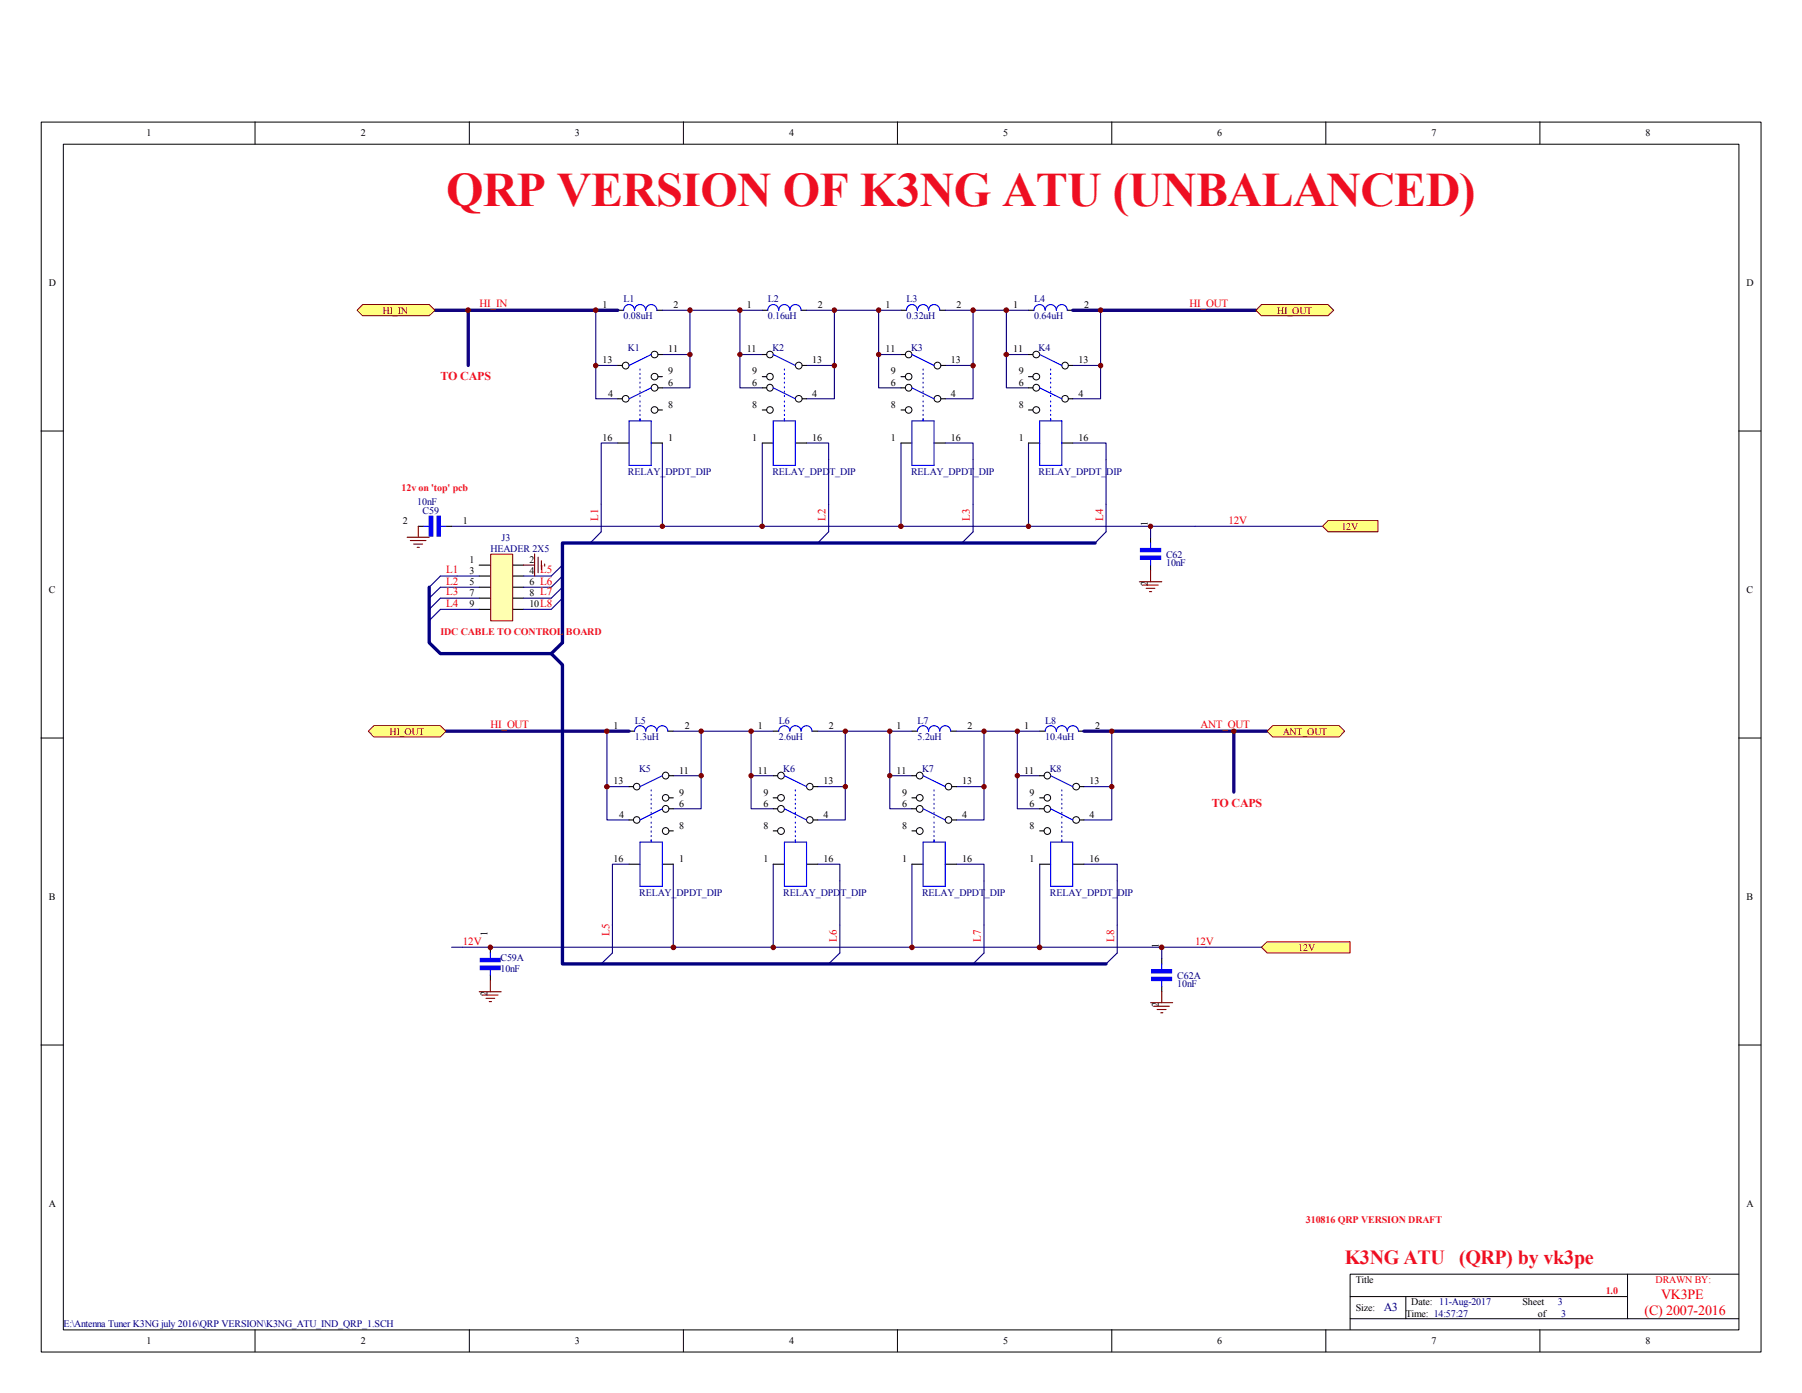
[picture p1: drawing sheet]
<svg xmlns="http://www.w3.org/2000/svg" width="279mm" height="216mm" viewBox="0 0 279 216" stroke-linecap="round" stroke-linejoin="round" font-family="sans-serif">
<g fill="none" stroke="#000" stroke-width=".16">
<path d="M6.4 18.9h266.6v190.6h-266.6zM39.5 18.9v3.4M72.8 18.9v3.4M106 18.9v3.4M139.1 18.9v3.4M172.4 18.9v3.4M205.6 18.9v3.4M238.8 18.9v3.4M9.8 22.4h259.8v183.7h-259.8zM6.3 66.8h3.5M269.6 66.8h3.4M6.3 114.4h3.5"/>
<path d="M269.6 114.4h3.4M6.3 162h3.5M269.6 162h3.4M252.3 197.5v6.9M269.6 197.5h-60.3v8.6M39.5 206.1v3.4M72.8 206.1v3.4M106 206.1v3.4M139.1 206.1v3.4M172.4 206.1v3.4M205.6 206.1v3.4M209.3 201h43"/>
<path d="M209.3 204.4h60.3M218 201v3.4M238.8 206.1v3.4"/>
</g>
<g fill="none" stroke="#000" stroke-width=".17">
<path d="M95.8 48.1h.9M101.8 48.1h.9M118.2 48.1h.8M124.2 48.1h.9M139.7 48.1h.8M145.7 48.1h.9M159.5 48.1h.8M165.5 48.1h.8M74.3 87.6h1.7M74.3 89.3h1.7M74.3 91h1.7M74.3 92.7h1.7"/>
<path d="M74.3 94.4h1.7M79.5 87.6h1.7M79.5 89.3h1.7M79.5 91h1.7M79.5 92.7h1.7M79.5 94.4h1.7"/>
</g>
<path d="M96.7 48.1a.85 .85 0 0 1 .8-.9 .85 .85 0 0 1 .9 .9 .87 .87 0 0 1 .9-.9 .87 .87 0 0 1 .8 .9 .87 .87 0 0 1 .9-.9 .87 .87 0 0 1 .9 .9M119 48.1a.85 .85 0 0 1 .9-.9 .85 .85 0 0 1 .8 .9 .87 .87 0 0 1 .9-.9 .87 .87 0 0 1 .9 .9 .87 .87 0 0 1 .8-.9 .87 .87 0 0 1 .9 .9M140.5 48.1a.85 .85 0 0 1 .9-.9 .85 .85 0 0 1 .8 .9 .87 .87 0 0 1 .9-.9 .87 .87 0 0 1 .9 .9 .87 .87 0 0 1 .8-.9 .87 .87 0 0 1 .9 .9M160.3 48.1a.87 .87 0 0 1 .9-.9 .87 .87 0 0 1 .9 .9 .87 .87 0 0 1 .8-.9 .87 .87 0 0 1 .9 .9 .85 .85 0 0 1 .8-.9 .85 .85 0 0 1 .9 .9" fill="none" stroke="#00f" stroke-width=".17"/>
<path d="M92.4 48.1v13.7h3.4M102.7 48.1h15.5M107 48.1v6.8h-4.3M95.8 68.7h-2.6v9.4M102.7 68.7v12.9M118.2 68.7v12.9M125.1 68.7h3.4v2.5M139.7 68.7v12.9M146.6 68.7h4.3v2.5M159.5 68.7v12.9M166.3 68.7h5.2v2.5M70 81.6h115.3" fill="none" stroke="#11037f" stroke-width=".17"/>
<path d="M67.4 48.1h28.4" fill="none" stroke="#11037f" stroke-width=".52"/>
<path d="M76.1 85.9h3.4v10.3h-3.4z" fill="#ffffb0"/>
<path d="M76.1 85.9h3.4v10.3h-3.4z" fill="none" stroke="#800000" stroke-width=".16"/>
<path d="M169.8 84.2h-82.6v15.4l-1.7 1.7h-17.2l-1.8-1.7v-8.6" fill="none" stroke="#000080" stroke-width=".52"/>
<path d="M68.3 89.3l-1.8 1.7M68.3 91l-1.8 1.7M68.3 92.7l-1.8 1.7M68.3 94.4l-1.8 1.8M87.2 87.6l-1.7 1.7M87.2 89.3l-1.7 1.7M87.2 91l-1.7 1.7M87.2 92.7l-1.7 1.7M93.2 82.4l-1.7 1.8M128.5 82.4l-1.7 1.8M150.9 82.4l-1.8 1.8M171.5 82.4l-1.7 1.8" fill="none" stroke="#000080" stroke-width=".17"/>
<g fill="none" stroke="#11037f" stroke-width=".17">
<path d="M114.7 48.1v12h3.5M125.1 48.1h14.6M129.4 48.1v8.5h-4.3M136.2 48.1v12h3.5M146.6 48.1h12.9M150.9 48.1v8.5h-4.3M156 48.1v12h3.5M170.6 48.1v8.5h-4.3M68.3 89.3h6M68.3 91h6M68.3 92.7h6M68.3 94.4h6"/>
<path d="M81.2 89.3h4.3M81.2 91h4.3M81.2 92.7h4.3M81.2 94.4h4.3"/>
</g>
<path d="M81.2 87.6h1.7M82.9 85.9v3.4M83.4 86.4v2.4M83.9 86.9v1.4M84.5 87.4v.4" fill="none" stroke="#800000" stroke-width=".17"/>
<path d="M166.3 48.1h28.4" fill="none" stroke="#11037f" stroke-width=".52"/>
<path d="M56.2 47.2h10.3l.9 .9-.9 .8h-10.3l-.8-.8z" fill-rule="evenodd" fill="#ffff80"/>
<path d="M56.2 47.2h10.3l.9 .9-.9 .8h-10.3l-.8-.8z" fill="none" stroke="#800000" stroke-width=".16"/>
<path d="M195.6 47.2h10.3l.9 .9-.9 .8h-10.3l-.9-.8z" fill-rule="evenodd" fill="#ffff80"/>
<path d="M195.6 47.2h10.3l.9 .9-.9 .8h-10.3l-.9-.8z" fill="none" stroke="#800000" stroke-width=".16"/>
<path d="M93.2 78.1v4.3M128.5 71.2v11.2M150.9 71.2v11.2M171.5 71.2v11.2" fill="none" stroke="#11037f" stroke-width=".17"/>
<path d="M178.4 83.3v.9M178.4 87.6v.8" fill="none" stroke="#000" stroke-width=".17"/>
<path d="M178.4 84.2v1.1M178.4 86.4v1.2" fill="none" stroke="#00f" stroke-width=".17"/>
<path d="M176.8 85h3.2v.5h-3.2z" fill-rule="evenodd" fill="#00f"/>
<path d="M176.8 85h3.2v.5h-3.2z" fill="none" stroke="#00f" stroke-width=".17"/>
<path d="M176.8 86.2h3.2v.5h-3.2z" fill-rule="evenodd" fill="#00f"/>
<path d="M65.7 81.6h1.2M67.9 81.6h1.2M176.8 86.2h3.2v.5h-3.2z" fill="none" stroke="#00f" stroke-width=".17"/>
<path d="M176.7 90.2h3.4M177.2 90.7h2.4M177.7 91.2h1.4M178.2 91.7h.4M178.4 88.4v1.8" fill="none" stroke="#800000" stroke-width=".17"/>
<path d="M92.4 56.6h3.4M107 54.9v5.2h-4.3M114.7 54.9h3.5M129.4 56.6v5.2h-4.3M136.2 54.9h3.5M150.9 56.6v5.2h-4.3M156 54.9h3.5M170.6 56.6v5.2h-4.3M178.4 81.6v1.7M185.3 81.6h19.8" fill="none" stroke="#11037f" stroke-width=".17"/>
<path d="M64.9 81.6h.8M69.1 81.6h.9" fill="none" stroke="#000" stroke-width=".17"/>
<path d="M67.8 80h.5v3.1h-.5z" fill-rule="evenodd" fill="#00f"/>
<path d="M67.8 80h.5v3.1h-.5z" fill="none" stroke="#00f" stroke-width=".17"/>
<path d="M66.5 80h.6v3.1h-.6z" fill-rule="evenodd" fill="#00f"/>
<path d="M66.5 80h.6v3.1h-.6zM98.4 113.3a.87 .87 0 0 1 .9-.8 .87 .87 0 0 1 .8 .8 .87 .87 0 0 1 .9-.8 .87 .87 0 0 1 .9 .8M101.8 113.3a.87 .87 0 0 1 .9-.8 .87 .87 0 0 1 .8 .8M120.7 113.3a.87 .87 0 0 1 .9-.8 .87 .87 0 0 1 .9 .8 .87 .87 0 0 1 .8-.8 .87 .87 0 0 1 .9 .8 .85 .85 0 0 1 .9-.8 .85 .85 0 0 1 .8 .8M142.2 113.3a.87 .87 0 0 1 .9-.8 .87 .87 0 0 1 .9 .8 .87 .87 0 0 1 .8-.8 .87 .87 0 0 1 .9 .8 .85 .85 0 0 1 .9-.8 .85 .85 0 0 1 .8 .8M162.1 113.3a.87 .87 0 0 1 .8-.8 .87 .87 0 0 1 .9 .8 .85 .85 0 0 1 .8-.8 .85 .85 0 0 1 .9 .8 .87 .87 0 0 1 .8-.8 .87 .87 0 0 1 .9 .8" fill="none" stroke="#00f" stroke-width=".17"/>
<path d="M63.1 83.3h3.4M63.6 83.8h2.4M64.1 84.3h1.4M64.7 84.8h.3M64.9 81.6v1.7" fill="none" stroke="#800000" stroke-width=".17"/>
<path d="M97.5 113.3h.9M103.5 113.3h.9M119.9 113.3h.8M125.9 113.3h.9M141.4 113.3h.8M147.4 113.3h.9M161.2 113.3h.9M167.2 113.3h.9" fill="none" stroke="#000" stroke-width=".17"/>
<g fill="none" stroke="#11037f" stroke-width=".17">
<path d="M94.1 113.3v13.8h3.4M104.4 113.3h15.5M108.7 113.3v6.9h-4.3M116.5 113.3v12h3.4M126.8 113.3h14.6M131.1 113.3v8.6h-4.3M138 113.3v12h3.4M148.3 113.3h12.9M152.6 113.3v8.6h-4.3M157.7 113.3v12h3.5M172.4 113.3v8.6h-4.3M104.4 133.9v12.9"/>
<path d="M119.9 133.9v12.9M126.8 133.9h3.4v2.6M141.4 133.9v12.9M148.3 133.9h4.3v2.6M161.2 133.9v12.9M168.1 133.9h5.1v2.6M70 146.8h117"/>
</g>
<path d="M69.1 113.3h28.4M168.1 113.3h28.4" fill="none" stroke="#11037f" stroke-width=".52"/>
<path d="M85.5 101.3l1.7 1.7v46.4h84.3" fill="none" stroke="#000080" stroke-width=".52"/>
<path d="M95 147.7l-1.8 1.7M130.2 147.7l-1.7 1.7M152.6 147.7l-1.7 1.7M173.2 147.7l-1.7 1.7" fill="none" stroke="#000080" stroke-width=".17"/>
<path d="M57.1 113.3l.9-.8h10.3l.8 .8-.8 .9h-10.3z" fill-rule="evenodd" fill="#ffff80"/>
<path d="M57.1 113.3l.9-.8h10.3l.8 .8-.8 .9h-10.3z" fill="none" stroke="#800000" stroke-width=".16"/>
<path d="M196.5 113.3l.8-.8h10.3l.9 .8-.9 .9h-10.3z" fill-rule="evenodd" fill="#ffff80"/>
<path d="M196.5 113.3l.8-.8h10.3l.9 .8-.9 .9h-10.3z" fill="none" stroke="#800000" stroke-width=".16"/>
<path d="M130.2 136.5v11.2M152.6 136.5v11.2M173.2 136.5v11.2M95 143.4v4.3" fill="none" stroke="#11037f" stroke-width=".17"/>
<path d="M195.6 146.8l.9-.8h12.8v1.7h-12.8z" fill-rule="evenodd" fill="#ffff80"/>
<path d="M195.6 146.8l.9-.8h12.8v1.7h-12.8z" fill="none" stroke="#800000" stroke-width=".16"/>
<path d="M180.1 148.5v.9M180.1 152.9v.8" fill="none" stroke="#000" stroke-width=".17"/>
<path d="M180.1 149.4v1.2M180.1 151.6v1.3" fill="none" stroke="#00f" stroke-width=".17"/>
<path d="M178.6 150.3h3.1v.5h-3.1z" fill-rule="evenodd" fill="#00f"/>
<path d="M178.6 150.3h3.1v.5h-3.1z" fill="none" stroke="#00f" stroke-width=".17"/>
<path d="M178.6 151.5h3.1v.5h-3.1z" fill-rule="evenodd" fill="#00f"/>
<path d="M76 147.7v1.2M76 149.9v1.2M178.6 151.5h3.1v.5h-3.1z" fill="none" stroke="#00f" stroke-width=".17"/>
<path d="M178.4 155.4h3.4M178.9 156h2.4M179.4 156.5h1.4M180 157h.3M180.1 153.7v1.7" fill="none" stroke="#800000" stroke-width=".17"/>
<path d="M94.1 121.9h3.4M108.7 120.2v5.1h-4.3M116.5 120.2h3.4M131.1 121.9v5.2h-4.3M138 120.2h3.4M152.6 121.9v5.2h-4.3M157.7 120.2h3.5M172.4 121.9v5.2h-4.3M180.1 146.8v1.7M187 146.8h8.6" fill="none" stroke="#11037f" stroke-width=".17"/>
<path d="M76 146.8v.9M76 151.1v.9" fill="none" stroke="#000" stroke-width=".17"/>
<path d="M74.5 148.5h3.1v.6h-3.1z" fill-rule="evenodd" fill="#00f"/>
<path d="M74.5 148.5h3.1v.6h-3.1z" fill="none" stroke="#00f" stroke-width=".17"/>
<path d="M74.5 149.7h3.1v.6h-3.1z" fill-rule="evenodd" fill="#00f"/>
<path d="M74.5 149.7h3.1v.6h-3.1z" fill="none" stroke="#00f" stroke-width=".17"/>
<path d="M74.3 153.7h3.4M74.8 154.2h2.4M75.4 154.7h1.3M75.9 155.2h.3M76 152v1.7" fill="none" stroke="#800000" stroke-width=".17"/>
<path d="M205.9 80.7h7.8v1.7h-7.8l-.8-.8z" fill-rule="evenodd" fill="#ffff80"/>
<path d="M205.9 80.7h7.8v1.7h-7.8l-.8-.8z" fill="none" stroke="#800000" stroke-width=".16"/>
<g fill="none" stroke="#000" stroke-width=".16">
<circle cx="97" cy="56.7" r=".52"/>
<circle cx="101.5" cy="58.4" r=".52"/>
<circle cx="101.5" cy="54.9" r=".52"/>
<circle cx="119.4" cy="54.9" r=".51"/>
<circle cx="119.4" cy="58.4" r=".51"/>
<circle cx="123.9" cy="56.7" r=".52"/>
<circle cx="140.9" cy="54.9" r=".51"/>
<circle cx="140.9" cy="58.4" r=".51"/>
<circle cx="145.4" cy="56.7" r=".52"/>
<circle cx="160.7" cy="54.9" r=".52"/>
<circle cx="160.7" cy="58.4" r=".52"/>
<circle cx="165.1" cy="56.7" r=".52"/>
<circle cx="97" cy="61.8" r=".52"/>
<circle cx="101.5" cy="60.1" r=".53"/>
<circle cx="101.5" cy="63.5" r=".52"/>
<circle cx="119.4" cy="60.1" r=".52"/>
<circle cx="119.4" cy="63.5" r=".51"/>
<circle cx="123.9" cy="61.8" r=".52"/>
<circle cx="140.9" cy="60.1" r=".52"/>
<circle cx="140.9" cy="63.5" r=".51"/>
<circle cx="145.4" cy="61.8" r=".52"/>
<circle cx="160.7" cy="60.1" r=".53"/>
<circle cx="160.7" cy="63.5" r=".52"/>
<circle cx="165.1" cy="61.8" r=".51"/>
<circle cx="98.7" cy="121.9" r=".51"/>
<circle cx="98.7" cy="127.1" r=".51"/>
<circle cx="103.2" cy="120.2" r=".52"/>
<circle cx="103.2" cy="125.4" r=".52"/>
<circle cx="103.2" cy="128.8" r=".52"/>
<circle cx="103.2" cy="123.7" r=".51"/>
<circle cx="121.1" cy="120.2" r=".52"/>
<circle cx="121.1" cy="125.4" r=".52"/>
<circle cx="121.1" cy="128.8" r=".52"/>
<circle cx="121.1" cy="123.7" r=".51"/>
<circle cx="125.6" cy="121.9" r=".51"/>
<circle cx="125.6" cy="127.1" r=".51"/>
<circle cx="142.6" cy="120.2" r=".52"/>
<circle cx="142.6" cy="125.4" r=".52"/>
<circle cx="142.6" cy="128.8" r=".52"/>
<circle cx="142.6" cy="123.7" r=".51"/>
<circle cx="147.1" cy="121.9" r=".51"/>
<circle cx="147.1" cy="127.1" r=".51"/>
<circle cx="162.4" cy="120.2" r=".52"/>
<circle cx="162.4" cy="125.4" r=".52"/>
<circle cx="162.4" cy="128.8" r=".52"/>
<circle cx="162.4" cy="123.7" r=".51"/>
<circle cx="166.9" cy="127.1" r=".52"/>
<circle cx="166.9" cy="121.9" r=".52"/>
</g>
<g fill="none" stroke="#000" stroke-width=".17">
<path d="M95.8 56.6h.7M102 54.9h.7M102 58.4h.7M118.2 54.9h.7M118.2 58.4h.7M124.4 56.6h.7M139.7 54.9h.7M139.7 58.4h.7M145.9 56.6h.7M159.5 54.9h.6M159.5 58.4h.6M165.7 56.6h.6"/>
<path d="M95.8 61.8h.7M95.8 68.7h1.7M101 68.7h1.7M102 60.1h.7M102 63.5h.7M118.2 60.1h.7M118.2 63.5h.7M118.2 68.7h1.7M123.3 68.7h1.8M124.4 61.8h.7M139.7 60.1h.7M139.7 63.5h.7"/>
<path d="M139.7 68.7h1.7M144.8 68.7h1.8M145.9 61.8h.7M159.5 60.1h.6M159.5 63.5h.6M159.5 68.7h1.7M164.6 68.7h1.7M165.7 61.8h.6M97.5 121.9h.7M97.5 127.1h.7M97.5 133.9h1.7M102.7 133.9h1.7"/>
<path d="M103.7 120.2h.7M103.7 123.7h.7M103.7 125.3h.7M103.7 128.8h.7M119.9 120.2h.7M119.9 123.7h.7M119.9 125.3h.7M119.9 128.8h.7M119.9 133.9h1.7M125.1 133.9h1.7M126.1 121.9h.7M126.1 127.1h.7"/>
<path d="M141.4 120.2h.7M141.4 123.7h.7M141.4 125.3h.7M141.4 128.8h.7M141.4 133.9h1.7M146.6 133.9h1.7M147.6 121.9h.7M147.6 127.1h.7M161.2 120.2h.7M161.2 123.7h.7M161.2 125.3h.7M161.2 128.8h.7"/>
<path d="M161.2 133.9h1.7M166.3 133.9h1.8M167.4 121.9h.7M167.4 127.1h.7"/>
</g>
<g fill="none" stroke="#00f" stroke-width=".17">
<path d="M99.2 57.2v.2M99.2 57.9v.1M99.2 58.5v.2M99.2 59.2v.2M99.2 59.9v.2M101 54.9l-3.5 1.7M119.9 54.9l3.4 1.7M121.6 57.2v.2M121.6 57.9v.1M121.6 58.5v.2M121.6 59.2v.2M121.6 59.9v.2"/>
<path d="M141.4 54.9l3.4 1.7M143.1 57.2v.2M143.1 57.9v.1M143.1 58.5v.2M143.1 59.2v.2M143.1 59.9v.2M161.2 54.9l3.4 1.7M162.9 57.2v.2M162.9 57.9v.1M162.9 58.5v.2M162.9 59.2v.2M162.9 59.9v.2"/>
<path d="M97.5 65.2h3.5v6.9h-3.5zM99.2 60.6v.2M99.2 61.3v.2M99.2 62.1v.2M99.2 62.8v.2M99.2 63.5v.2M99.2 64.2v.2M99.2 64.9v.3M101 60.1l-3.5 1.7M119.9 65.2h3.4v6.9h-3.4zM119.9 60.1l3.4 1.7M121.6 60.6v.2"/>
<path d="M121.6 61.3v.2M121.6 62.1v.2M121.6 62.8v.2M121.6 63.5v.2M121.6 64.2v.2M121.6 64.9v.3M141.4 65.2h3.4v6.9h-3.4zM141.4 60.1l3.4 1.7M143.1 60.6v.2M143.1 61.3v.2M143.1 62.1v.2M143.1 62.8v.2"/>
<path d="M143.1 63.5v.2M143.1 64.2v.2M143.1 64.9v.3M161.2 65.2h3.4v6.9h-3.4zM161.2 60.1l3.4 1.7M162.9 60.6v.2M162.9 61.3v.2M162.9 62.1v.2M162.9 62.8v.2M162.9 63.5v.2M162.9 64.2v.2M162.9 64.9v.3"/>
<path d="M99.2 130.5h3.5v6.9h-3.5zM101 122.4v.2M101 123.1v.2M101 123.8v.2M101 124.5v.2M101 125.2v.1M101 125.9v.2M101 126.6v.1M101 127.4v.2M101 128.1v.2M101 128.8v.2M101 129.5v.2"/>
<path d="M101 130.2v.3M102.7 125.3l-3.5 1.8M102.7 120.2l-3.5 1.7M121.6 130.5h3.5v6.9h-3.5zM121.6 125.3l3.5 1.8M121.6 120.2l3.5 1.7M123.3 122.4v.2M123.3 123.1v.2M123.3 123.8v.2M123.3 124.5v.2M123.3 125.2v.1M123.3 125.9v.2"/>
<path d="M123.3 126.6v.1M123.3 127.4v.2M123.3 128.1v.2M123.3 128.8v.2M123.3 129.5v.2M123.3 130.2v.3M143.1 130.5h3.5v6.9h-3.5zM143.1 125.3l3.5 1.8M143.1 120.2l3.5 1.7M144.8 122.4v.2M144.8 123.1v.2M144.8 123.8v.2"/>
<path d="M144.8 124.5v.2M144.8 125.2v.1M144.8 125.9v.2M144.8 126.6v.1M144.8 127.4v.2M144.8 128.1v.2M144.8 128.8v.2M144.8 129.5v.2M144.8 130.2v.3M162.9 130.5h3.4v6.9h-3.4zM162.9 125.3l3.4 1.8M162.9 120.2l3.4 1.7"/>
<path d="M164.6 122.4v.2M164.6 123.1v.2M164.6 123.8v.2M164.6 124.5v.2M164.6 125.2v.1M164.6 125.9v.2M164.6 126.6v.1M164.6 127.4v.2M164.6 128.1v.2M164.6 128.8v.2M164.6 129.5v.2M164.6 130.2v.3"/>
</g>
<path d="M97.5 133.9h-2.5v9.5" fill="none" stroke="#11037f" stroke-width=".17"/>
<circle cx="92.4" cy="48.1" r=".35" fill="#800000"/>
<circle cx="92.4" cy="48.1" r=".35" fill="none" stroke="#800000" stroke-width=".16"/>
<circle cx="107" cy="48.1" r=".35" fill="#800000"/>
<circle cx="107" cy="48.1" r=".35" fill="none" stroke="#800000" stroke-width=".16"/>
<circle cx="107" cy="54.9" r=".34" fill="#800000"/>
<circle cx="107" cy="54.9" r=".34" fill="none" stroke="#800000" stroke-width=".16"/>
<circle cx="102.7" cy="81.6" r=".34" fill="#800000"/>
<circle cx="102.7" cy="81.6" r=".34" fill="none" stroke="#800000" stroke-width=".16"/>
<circle cx="118.2" cy="81.6" r=".35" fill="#800000"/>
<circle cx="118.2" cy="81.6" r=".35" fill="none" stroke="#800000" stroke-width=".16"/>
<circle cx="159.5" cy="81.6" r=".34" fill="#800000"/>
<circle cx="159.5" cy="81.6" r=".34" fill="none" stroke="#800000" stroke-width=".16"/>
<circle cx="139.7" cy="81.6" r=".35" fill="#800000"/>
<circle cx="139.7" cy="81.6" r=".35" fill="none" stroke="#800000" stroke-width=".16"/>
<circle cx="114.7" cy="48.1" r=".35" fill="#800000"/>
<circle cx="114.7" cy="48.1" r=".35" fill="none" stroke="#800000" stroke-width=".16"/>
<circle cx="129.4" cy="48.1" r=".35" fill="#800000"/>
<circle cx="129.4" cy="48.1" r=".35" fill="none" stroke="#800000" stroke-width=".16"/>
<circle cx="129.4" cy="56.7" r=".35" fill="#800000"/>
<circle cx="129.4" cy="56.7" r=".35" fill="none" stroke="#800000" stroke-width=".16"/>
<circle cx="136.2" cy="48.1" r=".35" fill="#800000"/>
<circle cx="136.2" cy="48.1" r=".35" fill="none" stroke="#800000" stroke-width=".16"/>
<circle cx="150.9" cy="48.1" r=".35" fill="#800000"/>
<circle cx="150.9" cy="48.1" r=".35" fill="none" stroke="#800000" stroke-width=".16"/>
<circle cx="150.9" cy="56.7" r=".35" fill="#800000"/>
<circle cx="150.9" cy="56.7" r=".35" fill="none" stroke="#800000" stroke-width=".16"/>
<circle cx="156" cy="48.1" r=".36" fill="#800000"/>
<circle cx="156" cy="48.1" r=".36" fill="none" stroke="#800000" stroke-width=".16"/>
<circle cx="170.6" cy="48.1" r=".35" fill="#800000"/>
<circle cx="170.6" cy="48.1" r=".35" fill="none" stroke="#800000" stroke-width=".16"/>
<circle cx="170.6" cy="56.7" r=".35" fill="#800000"/>
<circle cx="170.6" cy="56.7" r=".35" fill="none" stroke="#800000" stroke-width=".16"/>
<circle cx="178.4" cy="81.6" r=".34" fill="#800000"/>
<circle cx="178.4" cy="81.6" r=".34" fill="none" stroke="#800000" stroke-width=".16"/>
<circle cx="92.4" cy="56.7" r=".35" fill="#800000"/>
<circle cx="92.4" cy="56.7" r=".35" fill="none" stroke="#800000" stroke-width=".16"/>
<circle cx="114.7" cy="54.9" r=".34" fill="#800000"/>
<circle cx="114.7" cy="54.9" r=".34" fill="none" stroke="#800000" stroke-width=".16"/>
<circle cx="136.2" cy="54.9" r=".34" fill="#800000"/>
<circle cx="136.2" cy="54.9" r=".34" fill="none" stroke="#800000" stroke-width=".16"/>
<circle cx="156" cy="54.9" r=".35" fill="#800000"/>
<circle cx="156" cy="54.9" r=".35" fill="none" stroke="#800000" stroke-width=".16"/>
<circle cx="94.1" cy="113.3" r=".35" fill="#800000"/>
<circle cx="94.1" cy="113.3" r=".35" fill="none" stroke="#800000" stroke-width=".16"/>
<circle cx="108.7" cy="113.3" r=".34" fill="#800000"/>
<circle cx="108.7" cy="113.3" r=".34" fill="none" stroke="#800000" stroke-width=".16"/>
<circle cx="108.7" cy="120.2" r=".34" fill="#800000"/>
<circle cx="108.7" cy="120.2" r=".34" fill="none" stroke="#800000" stroke-width=".16"/>
<circle cx="104.4" cy="146.8" r=".36" fill="#800000"/>
<circle cx="104.4" cy="146.8" r=".36" fill="none" stroke="#800000" stroke-width=".16"/>
<circle cx="119.9" cy="146.8" r=".35" fill="#800000"/>
<circle cx="119.9" cy="146.8" r=".35" fill="none" stroke="#800000" stroke-width=".16"/>
<circle cx="161.2" cy="146.8" r=".36" fill="#800000"/>
<circle cx="161.2" cy="146.8" r=".36" fill="none" stroke="#800000" stroke-width=".16"/>
<circle cx="141.4" cy="146.8" r=".35" fill="#800000"/>
<circle cx="141.4" cy="146.8" r=".35" fill="none" stroke="#800000" stroke-width=".16"/>
<circle cx="116.5" cy="113.3" r=".34" fill="#800000"/>
<circle cx="116.5" cy="113.3" r=".34" fill="none" stroke="#800000" stroke-width=".16"/>
<circle cx="131.1" cy="113.3" r=".34" fill="#800000"/>
<circle cx="131.1" cy="113.3" r=".34" fill="none" stroke="#800000" stroke-width=".16"/>
<circle cx="131.1" cy="121.9" r=".34" fill="#800000"/>
<circle cx="131.1" cy="121.9" r=".34" fill="none" stroke="#800000" stroke-width=".16"/>
<circle cx="138" cy="113.3" r=".34" fill="#800000"/>
<circle cx="138" cy="113.3" r=".34" fill="none" stroke="#800000" stroke-width=".16"/>
<circle cx="152.6" cy="113.3" r=".34" fill="#800000"/>
<circle cx="152.6" cy="113.3" r=".34" fill="none" stroke="#800000" stroke-width=".16"/>
<circle cx="152.6" cy="121.9" r=".34" fill="#800000"/>
<circle cx="152.6" cy="121.9" r=".34" fill="none" stroke="#800000" stroke-width=".16"/>
<circle cx="157.7" cy="113.3" r=".34" fill="#800000"/>
<circle cx="157.7" cy="113.3" r=".34" fill="none" stroke="#800000" stroke-width=".16"/>
<circle cx="172.4" cy="113.3" r=".34" fill="#800000"/>
<circle cx="172.4" cy="113.3" r=".34" fill="none" stroke="#800000" stroke-width=".16"/>
<circle cx="172.4" cy="121.9" r=".34" fill="#800000"/>
<circle cx="172.4" cy="121.9" r=".34" fill="none" stroke="#800000" stroke-width=".16"/>
<circle cx="180.1" cy="146.8" r=".36" fill="#800000"/>
<circle cx="180.1" cy="146.8" r=".36" fill="none" stroke="#800000" stroke-width=".16"/>
<circle cx="94.1" cy="121.9" r=".35" fill="#800000"/>
<circle cx="94.1" cy="121.9" r=".35" fill="none" stroke="#800000" stroke-width=".16"/>
<circle cx="116.5" cy="120.2" r=".34" fill="#800000"/>
<circle cx="116.5" cy="120.2" r=".34" fill="none" stroke="#800000" stroke-width=".16"/>
<circle cx="138" cy="120.2" r=".34" fill="#800000"/>
<circle cx="138" cy="120.2" r=".34" fill="none" stroke="#800000" stroke-width=".16"/>
<circle cx="157.7" cy="120.2" r=".34" fill="#800000"/>
<circle cx="157.7" cy="120.2" r=".34" fill="none" stroke="#800000" stroke-width=".16"/>
<circle cx="76" cy="146.8" r=".35" fill="#800000"/>
<circle cx="76" cy="146.8" r=".35" fill="none" stroke="#800000" stroke-width=".16"/>
<path d="M72.6 48.1v8.5" fill="none" stroke="#11037f" stroke-width=".52"/>
<circle cx="72.6" cy="48.1" r=".36" fill="#800000"/>
<circle cx="72.6" cy="48.1" r=".36" fill="none" stroke="#800000" stroke-width=".16"/>
<path d="M191.3 113.3v9.5" fill="none" stroke="#11037f" stroke-width=".52"/>
<circle cx="191.3" cy="113.3" r=".34" fill="#800000"/>
<circle cx="191.3" cy="113.3" r=".34" fill="none" stroke="#800000" stroke-width=".16"/>
<text font-size="7.4" fill="#ee0e22" x="69.2" y="31.9">QRP VERSION OF K3NG ATU (UNBALANCED)</text>
<g font-size="3.1" fill="#ee0e22">
<text x="208.5" y="196">K3NG ATU</text>
<text x="226.2" y="196">(QRP) by vk3pe</text>
</g>
<g font-size="2.2" fill="#f00">
<text x="255" y="203.9">(C) 2007-2016</text>
<text x="257.6" y="201.3">VK3PE</text>
</g>
<g font-size="1.9" fill="#ee0e22">
<text x="68.3" y="58.9">TO CAPS</text>
<text x="187.9" y="125">TO CAPS</text>
</g>
<text font-size="1.9" fill="#000080" x="214.5" y="203.1">A3</text>
<g font-size="1.7" fill="#f00">
<text x="74.3" y="47.6">HI_IN</text>
<text x="184.4" y="47.6">HI_OUT</text>
<text x="92.8" y="80.7" transform="rotate(-90 92.8 80.7)">L1</text>
<text x="128" y="80.7" transform="rotate(-90 128 80.7)">L2</text>
<text x="150.4" y="80.7" transform="rotate(-90 150.4 80.7)">L3</text>
<text x="171" y="80.7" transform="rotate(-90 171 80.7)">L4</text>
<text x="190.5" y="81.2">12V</text>
<text x="69.2" y="88.9">L1</text>
<text x="83.8" y="88.9">L5</text>
<text x="69.2" y="90.6">L2</text>
<text x="69.2" y="92.3">L3</text>
<text x="69.2" y="94">L4</text>
<text x="76" y="112.9">HI_OUT</text>
<text x="186.1" y="112.9">ANT_OUT</text>
<text x="71.8" y="146.4">12V</text>
<text x="94.5" y="145.1" transform="rotate(-90 94.5 145.1)">L5</text>
<text x="129.8" y="146" transform="rotate(-90 129.8 146)">L6</text>
<text x="152.1" y="146" transform="rotate(-90 152.1 146)">L7</text>
<text x="172.8" y="146" transform="rotate(-90 172.8 146)">L8</text>
<text x="185.3" y="146.4">12V</text>
</g>
<g font-size="1.6">
<text x="22.7" y="21.1">1</text>
<text x="55.9" y="21.1">2</text>
<text x="89.1" y="21.1">3</text>
<text x="122.3" y="21.1">4</text>
<text x="155.5" y="21.1">5</text>
<text x="188.7" y="21.1">6</text>
<text x="222" y="21.1">7</text>
<text x="255.1" y="21.1">8</text>
<text x="7.6" y="44.3">D</text>
<text x="93.4" y="47.7">1</text>
<text x="104.4" y="47.7">2</text>
<text x="115.8" y="47.7">1</text>
<text x="126.8" y="47.7">2</text>
<text x="137.3" y="47.7">1</text>
<text x="148.3" y="47.7">2</text>
<text x="157.1" y="47.7">1</text>
<text x="168.1" y="47.7">2</text>
<text x="270.8" y="44.3">D</text>
<text x="93.4" y="56.3">13</text>
<text x="103.6" y="54.6">11</text>
<text x="103.6" y="58">9</text>
<text x="103.6" y="59.8">6</text>
<text x="115.8" y="54.6">11</text>
<text x="116.6" y="58">9</text>
<text x="116.6" y="59.8">6</text>
<text x="125.9" y="56.3">13</text>
<text x="137.3" y="54.6">11</text>
<text x="138.1" y="58">9</text>
<text x="138.1" y="59.8">6</text>
<text x="147.4" y="56.3">13</text>
<text x="157.1" y="54.6">11</text>
<text x="157.9" y="58">9</text>
<text x="157.9" y="59.8">6</text>
<text x="167.2" y="56.3">13</text>
<text x="94.3" y="61.5">4</text>
<text x="103.6" y="63.2">8</text>
<text x="116.6" y="63.2">8</text>
<text x="125.9" y="61.5">4</text>
<text x="138.1" y="63.2">8</text>
<text x="147.4" y="61.5">4</text>
<text x="157.9" y="63.2">8</text>
<text x="167.2" y="61.5">4</text>
<text x="93.4" y="68.3">16</text>
<text x="103.6" y="68.3">1</text>
<text x="116.6" y="68.3">1</text>
<text x="125.9" y="68.3">16</text>
<text x="138.1" y="68.3">1</text>
<text x="147.4" y="68.3">16</text>
<text x="157.9" y="68.3">1</text>
<text x="167.2" y="68.3">16</text>
<text x="62.4" y="81.2">2</text>
<text x="71.8" y="81.2">1</text>
<text x="178" y="81.6" transform="rotate(-90 178 81.6)">1</text>
<text x="72.8" y="87.2">1</text>
<text x="72.8" y="88.9">3</text>
<text x="82.1" y="87.2">2</text>
<text x="82.1" y="88.9">4</text>
<text x="7.6" y="91.9">C</text>
<text x="72.8" y="90.7">5</text>
<text x="72.8" y="92.4">7</text>
<text x="72.8" y="94.1">9</text>
<text x="82.1" y="90.7">6 L6</text>
<text x="82.1" y="92.4">8 L7</text>
<text x="82.1" y="94.1">10L8</text>
<text x="178" y="90.8" transform="rotate(-90 178 90.8)">2</text>
<text x="270.8" y="91.9">C</text>
<text x="95.1" y="113">1</text>
<text x="106.2" y="113">2</text>
<text x="117.5" y="113">1</text>
<text x="128.5" y="113">2</text>
<text x="139" y="113">1</text>
<text x="150" y="113">2</text>
<text x="158.8" y="113">1</text>
<text x="169.8" y="113">2</text>
<text x="105.3" y="119.9">11</text>
<text x="117.5" y="119.9">11</text>
<text x="139" y="119.9">11</text>
<text x="158.8" y="119.9">11</text>
<text x="95.1" y="121.6">13</text>
<text x="105.3" y="123.3">9</text>
<text x="105.3" y="125">6</text>
<text x="118.4" y="123.3">9</text>
<text x="118.4" y="125">6</text>
<text x="127.7" y="121.6">13</text>
<text x="139.9" y="123.3">9</text>
<text x="139.9" y="125">6</text>
<text x="149.2" y="121.6">13</text>
<text x="159.6" y="123.3">9</text>
<text x="159.6" y="125">6</text>
<text x="169" y="121.6">13</text>
<text x="96" y="126.7">4</text>
<text x="105.3" y="128.4">8</text>
<text x="118.4" y="128.4">8</text>
<text x="127.7" y="126.7">4</text>
<text x="139.9" y="128.4">8</text>
<text x="149.2" y="126.7">4</text>
<text x="159.6" y="128.4">8</text>
<text x="169" y="126.7">4</text>
<text x="95.1" y="133.6">16</text>
<text x="105.3" y="133.6">1</text>
<text x="118.4" y="133.6">1</text>
<text x="127.7" y="133.6">16</text>
<text x="139.9" y="133.6">1</text>
<text x="149.2" y="133.6">16</text>
<text x="159.6" y="133.6">1</text>
<text x="169" y="133.6">16</text>
<text x="7.6" y="139.4">B</text>
<text x="270.8" y="139.4">B</text>
<text x="75.6" y="145.1" transform="rotate(-90 75.6 145.1)">1</text>
<text x="179.7" y="146.9" transform="rotate(-90 179.7 146.9)">1</text>
<text x="75.6" y="154.4" transform="rotate(-90 75.6 154.4)">2</text>
<text x="179.7" y="156.1" transform="rotate(-90 179.7 156.1)">2</text>
<text x="7.6" y="187">A</text>
<text x="270.8" y="187">A</text>
<text x="210.2" y="198.9">Title</text>
<text x="210.2" y="203.2">Size:</text>
<text x="218.8" y="202.3">Date: 11-Aug-2017</text>
<text x="236.1" y="202.3">Sheet</text>
<text x="22.7" y="208.3">1</text>
<text x="55.9" y="208.3">2</text>
<text x="89.1" y="208.3">3</text>
<text x="122.3" y="208.3">4</text>
<text x="155.5" y="208.3">5</text>
<text x="188.7" y="208.3">6</text>
<text x="218" y="204">Time: 14:57:27</text>
<text x="222" y="208.3">7</text>
<text x="238.5" y="204">of</text>
<text x="255.1" y="208.3">8</text>
</g>
<g font-size="1.6" fill="#000080">
<text x="96.7" y="46.9">L1</text>
<text x="119" y="46.9">L2</text>
<text x="140.5" y="46.9">L3</text>
<text x="160.4" y="46.9">L4</text>
<text x="96.7" y="49.4">0.08uH</text>
<text x="119" y="49.4">0.16uH</text>
<text x="140.5" y="49.4">0.32uH</text>
<text x="160.4" y="49.4">0.64uH</text>
<text x="97.4" y="54.4">K1</text>
<text x="119.8" y="54.4">K2</text>
<text x="141.3" y="54.4">K3</text>
<text x="161" y="54.4">K4</text>
<text x="97.4" y="73.7">RELAY_DPDT_DIP</text>
<text x="119.8" y="73.7">RELAY_DPDT_DIP</text>
<text x="141.3" y="73.7">RELAY_DPDT_DIP</text>
<text x="161" y="73.7">RELAY_DPDT_DIP</text>
<text x="64.7" y="78.3">10nF</text>
<text x="65.5" y="79.7">C59</text>
<text x="77.8" y="83.8">J3</text>
<text x="76" y="85.5">HEADER 2X5</text>
<text x="180.8" y="86.5">C62</text>
<text x="180.8" y="87.8">10nF</text>
<text x="98.4" y="112.1">L5</text>
<text x="120.8" y="112.1">L6</text>
<text x="142.3" y="112.1">L7</text>
<text x="162.1" y="112.1">L8</text>
<text x="98.4" y="114.7">1.3uH</text>
<text x="99.1" y="119.7">K5</text>
<text x="120.8" y="114.7">2.6uH</text>
<text x="121.5" y="119.7">K6</text>
<text x="142.3" y="114.7">5.2uH</text>
<text x="143" y="119.7">K7</text>
<text x="162.1" y="114.7">10.4uH</text>
<text x="162.8" y="119.7">K8</text>
<text x="99.1" y="138.9">RELAY_DPDT_DIP</text>
<text x="121.5" y="138.9">RELAY_DPDT_DIP</text>
<text x="143" y="138.9">RELAY_DPDT_DIP</text>
<text x="162.8" y="138.9">RELAY_DPDT_DIP</text>
<text x="77.6" y="148.9">C59A</text>
<text x="77.6" y="150.6">10nF</text>
<text x="182.5" y="151.8">C62A</text>
<text x="182.5" y="153">10nF</text>
<text x="241.6" y="202.3">3</text>
<text x="9.8" y="205.7">E:\Antenna Tuner K3NG july 2016\QRP VERSION\K3NG_ATU_IND_QRP_1.SCH</text>
<text x="242.1" y="204">3</text>
</g>
<g font-size="1.6" fill="#800000">
<text x="59.4" y="48.6">HI_IN</text>
<text x="198" y="48.6">HI_OUT</text>
<text x="208" y="82.1">12V</text>
<text x="60.4" y="113.9">HI_OUT</text>
<text x="198.9" y="113.9">ANT_OUT</text>
<text x="201.3" y="147.4">12V</text>
</g>
<g font-size="1.6" fill="#ee0e22">
<text x="62.3" y="76.1">12v on 'top' pcb</text>
<text x="68.3" y="98.4">IDC CABLE TO CONTROL BOARD</text>
<text x="202.5" y="189.5">310816 QRP VERSION DRAFT</text>
<text x="249" y="200.6">1.0</text>
</g>
<text font-size="1.6" fill="#f00" x="256.7" y="198.9">DRAWN BY:</text>
</svg>
